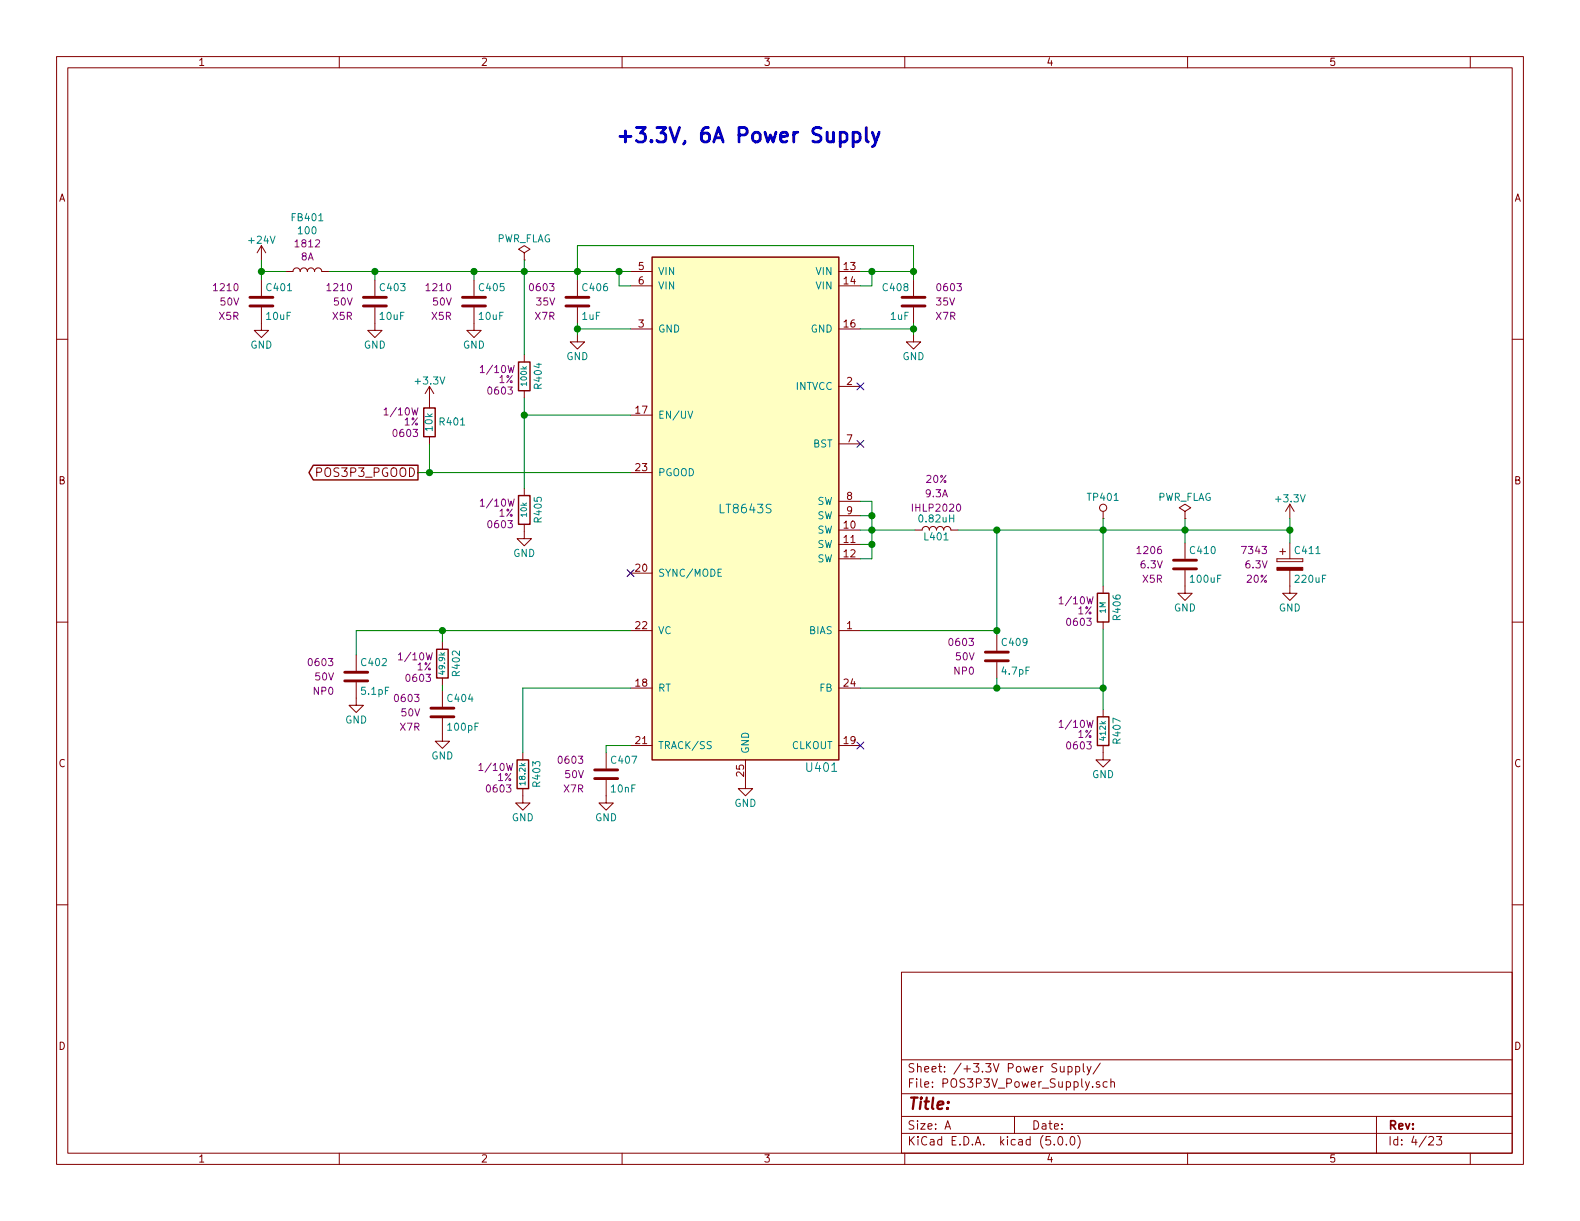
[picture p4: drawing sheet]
<svg xmlns="http://www.w3.org/2000/svg" width="279mm" height="216mm" viewBox="0 0 279 216" stroke-linecap="round" stroke-linejoin="round" font-family="sans-serif">
<g fill="none" stroke="#840000" stroke-width=".18">
<path d="M10 10h259.4v195.9h-259.4zM12 12h255.4v191.9h-255.4zM60 10v2M110 10v2M160 10v2M210 10v2M260 10v2M10 60h2M46.2 54.4v4h1.3l-1.3 1.3-1.2-1.3h1.2M46.2 43.4v2.6M46.2 49.5v2.8M46.2 43.4l-.7 1.3"/>
<path d="M46.2 43.4l.8 1.3M50.5 48h1.3a.63 .63 0 0 1 .7-.6 .63 .63 0 0 1 .6 .6 .63 .63 0 0 1 .6-.6 .63 .63 0 0 1 .7 .6 .63 .63 0 0 1 .6-.6 .63 .63 0 0 1 .6 .6 .63 .63 0 0 1 .7-.6 .63 .63 0 0 1 .6 .6h1.3M66.3 54.4v4h1.3l-1.3 1.3-1.3-1.3h1.3M66.3 49.5v2.8M83.8 54.4v4h1.3l-1.3 1.3-1.3-1.3h1.3M83.8 49.5v2.8M92.7 44.7l1-.6-1-.7-1 .7 1 .6v1.3M92.7 46h.1M102.1 59.2v1.3h1.3l-1.3 1.2-1.3-1.2h1.3M102.1 49.5v2.8M102.1 54.4v2.8M111.5 48h3.8"/>
<path d="M111.5 50.5h3.8M111.5 58.2h3.8M148.3 48h3.8M148.3 50.5h3.8M148.3 58.2h3.8M161.5 59.2v1.3h-1.2l1.2 1.2 1.3-1.2h-1.3M161.5 49.5v2.8M161.5 54.4v2.8M267.4 60h2M75.9 68.3v3.8M75.9 77.2v1.3M75.9 68.3l-.7 1.3"/>
<path d="M75.9 68.3l.8 1.3M92.7 62.7v1.3M92.7 69.1v1.3M111.5 73.4h3.8M148.3 68.3h3.8M148.3 78.5h3.8M92.7 92.7v2.6h1.3l-1.3 1.2-1.3-1.2h1.3M92.7 86.4v1.2M111.5 83.6h3.8M148.3 93.7h3.8M148.3 96.3h3.8M148.3 98.8h3.8"/>
<path d="M148.3 88.6h3.8M148.3 91.2h3.8M161.8 93.7h1.3a.63 .63 0 0 1 .6-.6 .63 .63 0 0 1 .6 .6 .63 .63 0 0 1 .7-.6 .63 .63 0 0 1 .6 .6 .63 .63 0 0 1 .6-.6 .63 .63 0 0 1 .7 .6 .63 .63 0 0 1 .6-.6 .63 .63 0 0 1 .6 .6h1.3M195.1 91.7h.1M195.1 90.4v1.3M209.5 90.4l1.1-.6-1.1-.6-1 .6 1 .6v1.3M209.5 91.7h.1M209.5 96v2.8M225.8 98.8v.5zM225.8 99.3h4.6zM225.8 98.8h4.6zM226.3 97.5h1"/>
<path d="M226.8 97v1M228.1 89.2v2.5M228.1 96v2.8M228.1 89.2l-.8 1.2M228.1 89.2l.8 1.2M230.4 98.8v.5zM10 110h2M63 115.8v2.8M78.2 113.5v1.3M78.2 119.9v1.3M111.5 111.5h3.8M111.5 101.3h3.8"/>
<path d="M148.3 111.5h3.8M176.3 112.3v2.8M176.3 117.1v2.8M195.1 103.6v1.3M195.1 110v1.3M209.5 100.8v4.1h1.3l-1.3 1.3-1.2-1.3h1.2M228.1 100.8v4.1h1.3l-1.3 1.3-1.3-1.3h1.3M267.4 110h2M63 120.7v4h1.3l-1.3 1.3-1.3-1.3h1.3M78.2 127v4.1h1.3l-1.3 1.2-1.2-1.2h1.2M78.2 122.2v2.8M92.5 139.4v2.6h1.2l-1.2 1.3-1.3-1.3h1.3"/>
<path d="M92.5 133.1v1.3M107.2 137.9v4.1h1.3l-1.3 1.3-1.3-1.3h1.3M107.2 133.1v2.8M111.5 121.7h3.8M111.5 131.8h3.8M131.8 134.4v5h1.3l-1.3 1.3-1.2-1.3h1.2M148.3 121.7h3.8M148.3 131.8h3.8M195.1 131.8v2.6h1.2l-1.2 1.2-1.3-1.2h1.3M195.1 125.5v1.2M10 160h2M267.4 160h2"/>
<path d="M159.4 171.9h108v32h-108zM159.4 197.4h108M159.4 193.4h108M159.4 187.4h108M167.1 199.7l.5-1.5 .5 1.5M167.2 199.2h.8M179.4 197.4v3M187.5 188.6v.8a.39 .39 0 0 0 .7 0M188.2 188.6v1M188.9 188.6h.4l.3 .2-.1 .6-.2 .2-.4-.1M188.9 188.6v1.5M190.2 188.6h.5l.2 .2-.1 .7h-.6"/>
<path d="M190.2 188.6v1.5M191.6 188.1v1.3l.2 .2M192.2 188.6l.4 1M192.9 188.6l-.5 1.3-.2 .2M194.4 191.3a.37 .37 0 0 0-.5 .2v.2l.5 .1 .1 .2-.2 .3-.4-.1M194.6 188l-1.3 1.9M195.8 191.3h-.4l-.3 .2v.6l.3 .2 .4-.1M196.4 191.4l.1-.1a.37 .37 0 0 1 .6 .2v.8M196.4 190.8v1.5M243.4 197.4v6.5M60 203.9v2M110 203.9v2"/>
<path d="M159.4 200.4h108M160 203.9v2M186.4 202.3v.2M187.2 201.1l.4-.1a.94 .94 0 0 1 0 1.5 .79 .79 0 0 1-.4-1.4zM188.6 202.3v.2M189.4 201.1l.3-.1a.94 .94 0 0 1 0 1.5 .82 .82 0 0 1-.3-1.4zM190.6 200.8a1.71 1.71 0 0 1 0 2.2M210 203.9v2M252.7 201.1l.2-.1h.3l.3 .4-.9 1.1h.9M254 201h.9l-.4 .5 .4 .2v.6l-.2 .2-.7-.2M260 203.9v2"/>
<circle cx="195.1" cy="89.8" r=".63"/>
</g>
<path d="M115.3 45.5h33v88.9h-33z" fill="#ffffc2" stroke="#ffffc2" stroke-width=".18"/>
<path d="M115.3 45.5h33v88.9h-33zM74.9 72.1h2.1v5.1h-2.1zM91.7 64h2v5.1h-2zM55.4 82.3h18.5v2.6h-18.5l-.8-1.3zM91.7 87.6h2v5.1h-2zM77.2 114.8h2v5.1h-2zM194.1 104.9h2v5.1h-2zM91.4 134.4h2.1v5h-2.1zM194.1 126.7h2v5.1h-2z" fill="none" stroke="#840000" stroke-width=".25"/>
<path d="M121.7 72.7l.4 1.3 .4-1.3M127.6 100.6h-.6v1.3h.6M125.8 131.2l-.5-.1-.2 .1v.4l.6 .3 .1 .3-.3 .2-.5-.1" fill="none" stroke="#008484" stroke-width=".18"/>
<g fill="none" stroke="#840000" stroke-width=".51">
<path d="M44.2 54.1h4.1M44.2 52.6h4.1M64.3 54.1h4M64.3 52.6h4M81.8 54.1h4.1M81.8 52.6h4.1M100.1 54.1h4M100.1 52.6h4M159.5 54.1h4.1M159.5 52.6h4.1M207.5 99.1h4.1M61 118.9h4"/>
<path d="M174.2 116.8h4.1M174.2 115.3h4.1M207.5 100.6h4.1M61 120.4h4M76.2 126.7h4.1M76.2 125.2h4.1M105.2 137.7h4M105.2 136.1h4"/>
</g>
<g fill="none" stroke="#008400" stroke-width=".18">
<path d="M46.2 48h4.3M46.2 46v3.5M58.2 48h53.3M66.3 48v1.5M83.8 48v1.5M92.7 46v16.7M102.1 49.5v-6.1h59.4v6.1M102.1 57.2v2M102.1 58.2h9.4M109.5 48v2.5h2M152.1 58.2h9.4M152.1 48h9.4"/>
<path d="M154.2 48v2.5h-2.1M161.5 57.2v2M75.9 78.5v5.1M92.7 73.4h18.8M92.7 70.4v16M73.9 83.6h37.6M152.1 88.6h2.1v10.2h-2.1M152.1 93.7h9.7M152.1 96.3h2.1M152.1 91.2h2.1M169.4 93.7h58.7M176.3 93.7v18.6"/>
<path d="M195.1 91.7v11.9M209.5 91.7v4.3M228.1 91.7v4.3M78.2 111.5v2M111.5 111.5h-48.5v4.3M152.1 111.5h24.2M176.3 119.9v1.8M195.1 111.3v14.2M78.2 121.2v1M111.5 131.8h-4.3v1.3M111.5 121.7h-19v11.4M152.1 121.7h43"/>
</g>
<g fill="#008400" stroke="#008400" stroke-width=".25">
<circle cx="102.1" cy="58.2" r=".51"/>
<circle cx="109.5" cy="48" r=".51"/>
<circle cx="161.5" cy="58.2" r=".51"/>
<circle cx="154.2" cy="48" r=".51"/>
<circle cx="102.1" cy="48" r=".51"/>
<circle cx="161.5" cy="48" r=".51"/>
<circle cx="83.8" cy="48" r=".51"/>
<circle cx="66.3" cy="48" r=".51"/>
<circle cx="46.2" cy="48" r=".51"/>
<circle cx="154.2" cy="93.7" r=".51"/>
<circle cx="154.2" cy="91.2" r=".51"/>
<circle cx="154.2" cy="96.3" r=".51"/>
<circle cx="78.2" cy="111.5" r=".51"/>
<circle cx="176.3" cy="111.5" r=".51"/>
<circle cx="176.3" cy="121.7" r=".51"/>
<circle cx="195.1" cy="121.7" r=".51"/>
<circle cx="176.3" cy="93.7" r=".51"/>
<circle cx="195.1" cy="93.7" r=".51"/>
<circle cx="209.6" cy="93.7" r=".51"/>
<circle cx="228.1" cy="93.7" r=".51"/>
<circle cx="92.7" cy="48" r=".51"/>
<circle cx="92.7" cy="73.4" r=".51"/>
<circle cx="75.9" cy="83.6" r=".51"/>
</g>
<path d="M151.5 67.7l1.3 1.2M151.5 77.9l1.3 1.2M152.8 67.7l-1.3 1.2M152.8 77.9l-1.3 1.2M110.9 100.7l1.2 1.3M112.1 100.7l-1.2 1.3M151.5 131.2l1.3 1.2M152.8 131.2l-1.3 1.2" fill="none" stroke="#000084" stroke-width=".18"/>
<path d="M225.8 100.3h4.6v.5h-4.6z" fill="#840000" stroke="#840000" stroke-width=".18"/>
<path d="M150.9 23.5l.7-.1 .5 .5v.7l-.3 .4-.2 .1-.7-.1M150.9 23.4v2.5M153.2 22.6v2.1l.1 .3 .2 .1M154.3 23.4l.6 1.7M155.5 23.4l-.9 2.3-.3 .2" fill="none" stroke="#0000c2" stroke-width=".51"/>
<text font-size="3.5" fill="#0000c2" x="108.7" y="25.2">+3.3V, 6A Power Supply</text>
<text font-size="2.8" fill="#840000" x="160.4" y="196.2">Title:</text>
<g font-size="2.1" fill="#840000">
<text x="56.3" y="84.3">POS3P3_PGOOD</text>
<text x="160.4" y="189.6">Sheet: /+3.3V Power Supply/</text>
<text x="160.4" y="192.3">File: POS3P3V_Power_Supply.sch</text>
<text x="160.4" y="202.5">KiCad E.D.A. kicad (5.0.0)</text>
<text x="160.4" y="199.7">Size: A</text>
<text x="182.4" y="199.7">Date:</text>
<text x="245.4" y="199.7">Rev:</text>
<text x="245.4" y="202.5">Id: 4/23</text>
</g>
<g font-size="2.1" fill="#008484">
<text x="127.5" y="90.8">LT8643S</text>
<text x="142.7" y="136.5">U401</text>
</g>
<g font-size="1.8" fill="#840000">
<text x="35" y="11.6">1</text>
<text x="85" y="11.6">2</text>
<text x="135" y="11.6">3</text>
<text x="185" y="11.6">4</text>
<text x="235" y="11.6">5</text>
<text x="10.4" y="35.6">A</text>
<text x="267.8" y="35.6">A</text>
<text x="112.9" y="47.8">5</text>
<text x="149.3" y="47.8">13</text>
<text x="112.9" y="50.3">6</text>
<text x="149.3" y="50.3">14</text>
<text x="112.9" y="57.9">3</text>
<text x="149.3" y="57.9">16</text>
<text x="149.8" y="68.1">2</text>
<text x="112.4" y="73.2">17</text>
<text x="112.4" y="83.3">23</text>
<text x="149.8" y="78.2">7</text>
<text x="10.4" y="85.6">B</text>
<text x="149.8" y="88.4">8</text>
<text x="267.8" y="85.6">B</text>
<text x="149.3" y="93.5">10</text>
<text x="149.8" y="90.9">9</text>
<text x="112.4" y="101.1">20</text>
<text x="149.3" y="96">11</text>
<text x="149.3" y="98.6">12</text>
<text x="112.4" y="111.3">22</text>
<text x="149.8" y="111.3">1</text>
<text x="112.4" y="121.4">18</text>
<text x="149.3" y="121.4">24</text>
<text x="112.4" y="131.6">21</text>
<text x="149.3" y="131.6">19</text>
<text x="10.4" y="135.6">C</text>
<text x="131.6" y="137.2" transform="rotate(-90 131.6 137.2)">25</text>
<text x="267.8" y="135.6">C</text>
<text x="10.4" y="185.6">D</text>
<text x="267.8" y="185.6">D</text>
<text x="35" y="205.5">1</text>
<text x="85" y="205.5">2</text>
<text x="135" y="205.5">3</text>
<text x="185" y="205.5">4</text>
<text x="235" y="205.5">5</text>
</g>
<g font-size="1.8" fill="#008484">
<text x="51.7" y="39.1">FB401</text>
<text x="52.9" y="41.4">100</text>
<text x="44.1" y="43.1">+24V</text>
<text x="87.8" y="42.8">PWR_FLAG</text>
<text x="47.3" y="51.5">C401</text>
<text x="67.3" y="51.5">C403</text>
<text x="84.9" y="51.5">C405</text>
<text x="103.1" y="51.5">C406</text>
<text x="116.3" y="48.6">VIN</text>
<text x="116.3" y="51.2">VIN</text>
<text x="144.4" y="48.6">VIN</text>
<text x="144.4" y="51.2">VIN</text>
<text x="156.3" y="51.5">C408</text>
<text x="47.2" y="56.6">10uF</text>
<text x="67.3" y="56.6">10uF</text>
<text x="84.8" y="56.6">10uF</text>
<text x="103" y="56.6">1uF</text>
<text x="116.3" y="58.8">GND</text>
<text x="143.4" y="58.8">GND</text>
<text x="157.5" y="56.6">1uF</text>
<text x="44.3" y="61.6">GND</text>
<text x="64.3" y="61.6">GND</text>
<text x="81.9" y="61.6">GND</text>
<text x="100.2" y="63.7">GND</text>
<text x="159.6" y="63.7">GND</text>
<text x="73.6" y="68">+3.3V</text>
<text x="95.8" y="68.6" transform="rotate(-90 95.8 68.6)">R404</text>
<text x="140.7" y="69">INTVCC</text>
<text x="76.5" y="76.1" transform="rotate(-90 76.5 76.1)">10k</text>
<text x="77.9" y="75.2">R401</text>
<text x="116.3" y="74">EN/UV</text>
<text x="143.8" y="79.1">BST</text>
<text x="116.3" y="84.2">PGOOD</text>
<text x="144.5" y="89.3">SW</text>
<text x="192.5" y="88.6">TP401</text>
<text x="204.6" y="88.6">PWR_FLAG</text>
<text x="225.8" y="88.8">+3.3V</text>
<text x="95.8" y="92.3" transform="rotate(-90 95.8 92.3)">R405</text>
<text x="144.5" y="94.4">SW</text>
<text x="144.5" y="91.8">SW</text>
<text x="162.7" y="92.4">0.82uH</text>
<text x="163.6" y="95.6">L401</text>
<text x="90.8" y="98.5">GND</text>
<text x="116.3" y="102">SYNC/MODE</text>
<text x="144.5" y="96.9">SW</text>
<text x="144.5" y="99.4">SW</text>
<text x="210.6" y="98">C410</text>
<text x="229.1" y="98">C411</text>
<text x="210.6" y="103">100uF</text>
<text x="229.2" y="103">220uF</text>
<text x="116.3" y="112.1">VC</text>
<text x="143.1" y="112.1">BIAS</text>
<text x="198.2" y="109.5" transform="rotate(-90 198.2 109.5)">R406</text>
<text x="207.6" y="108.1">GND</text>
<text x="226.1" y="108.1">GND</text>
<text x="64" y="117.8">C402</text>
<text x="81.3" y="119.4" transform="rotate(-90 81.3 119.4)">R402</text>
<text x="177.3" y="119.3">4.7pF</text>
<text x="177.3" y="114.2">C409</text>
<text x="64" y="122.9">5.1pF</text>
<text x="79.3" y="124.1">C404</text>
<text x="116.3" y="122.3">RT</text>
<text x="145" y="122.3">FB</text>
<text x="61" y="127.9">GND</text>
<text x="79.3" y="129.2">100pF</text>
<text x="198.2" y="131.4" transform="rotate(-90 198.2 131.4)">R407</text>
<text x="76.3" y="134.3">GND</text>
<text x="108.2" y="135.1">C407</text>
<text x="116.3" y="132.5">TRACK/SS</text>
<text x="132.5" y="133.3" transform="rotate(-90 132.5 133.3)">GND</text>
<text x="140" y="132.5">CLKOUT</text>
<text x="193.1" y="137.6">GND</text>
<text x="95.6" y="139" transform="rotate(-90 95.6 139)">R403</text>
<text x="108.2" y="140.1">10nF</text>
<text x="129.9" y="142.7">GND</text>
<text x="90.5" y="145.2">GND</text>
<text x="105.2" y="145.2">GND</text>
</g>
<g font-size="1.8" fill="#840084">
<text x="52.4" y="43.7">1812</text>
<text x="53.2" y="46.1">8A</text>
<text x="38" y="51.5">1210</text>
<text x="58" y="51.5">1210</text>
<text x="75.6" y="51.5">1210</text>
<text x="93.9" y="51.5">0603</text>
<text x="165.9" y="51.5">0603</text>
<text x="38.8" y="56.6">X5R</text>
<text x="39" y="54">50V</text>
<text x="58.9" y="56.6">X5R</text>
<text x="59.1" y="54">50V</text>
<text x="76.4" y="56.6">X5R</text>
<text x="76.6" y="54">50V</text>
<text x="94.7" y="56.6">X7R</text>
<text x="94.9" y="54">35V</text>
<text x="165.6" y="56.6">X7R</text>
<text x="165.6" y="54">35V</text>
<text x="85.4" y="66">1/10W</text>
<text x="86.5" y="69.8">0603</text>
<text x="88.2" y="67.7">1%</text>
<text x="68.4" y="73.5">1/10W</text>
<text x="69.7" y="77.3">0603</text>
<text x="71.5" y="75.2">1%</text>
<text x="85.4" y="89.6">1/10W</text>
<text x="163.8" y="87.9">9.3A</text>
<text x="163.9" y="85.4">20%</text>
<text x="86.5" y="93.4">0603</text>
<text x="88.2" y="91.4">1%</text>
<text x="161.6" y="90.5">IHLP2020</text>
<text x="201.3" y="98">1206</text>
<text x="201.8" y="100.5">6.3V</text>
<text x="219.8" y="98">7343</text>
<text x="220.3" y="100.5">6.3V</text>
<text x="187.7" y="106.9">1/10W</text>
<text x="202.1" y="103">X5R</text>
<text x="220.5" y="103">20%</text>
<text x="188.8" y="110.7">0603</text>
<text x="190.6" y="108.6">1%</text>
<text x="54.7" y="117.8">0603</text>
<text x="70.9" y="116.8">1/10W</text>
<text x="73.8" y="118.5">1%</text>
<text x="168" y="114.2">0603</text>
<text x="168.8" y="119.3">NP0</text>
<text x="169.1" y="116.8">50V</text>
<text x="55.5" y="122.9">NP0</text>
<text x="55.8" y="120.3">50V</text>
<text x="70" y="124.1">0603</text>
<text x="72" y="120.6">0603</text>
<text x="70.8" y="129.2">X7R</text>
<text x="71" y="126.7">50V</text>
<text x="187.7" y="128.7">1/10W</text>
<text x="190.6" y="130.5">1%</text>
<text x="85.1" y="136.3">1/10W</text>
<text x="98.9" y="135.1">0603</text>
<text x="100" y="137.6">50V</text>
<text x="188.8" y="132.5">0603</text>
<text x="86.2" y="140.1">0603</text>
<text x="88" y="138.1">1%</text>
<text x="99.7" y="140.1">X7R</text>
</g>
<g font-size="1.4" fill="#008484">
<text x="93.2" y="68.1" transform="rotate(-90 93.2 68.1)">100k</text>
<text x="93.2" y="91.3" transform="rotate(-90 93.2 91.3)">10k</text>
<text x="195.5" y="108.4" transform="rotate(-90 195.5 108.4)">1M</text>
<text x="78.7" y="119.1" transform="rotate(-90 78.7 119.1)">49.9k</text>
<text x="195.5" y="130.8" transform="rotate(-90 195.5 130.8)">412k</text>
<text x="92.9" y="138.7" transform="rotate(-90 92.9 138.7)">18.2k</text>
</g>
</svg>
